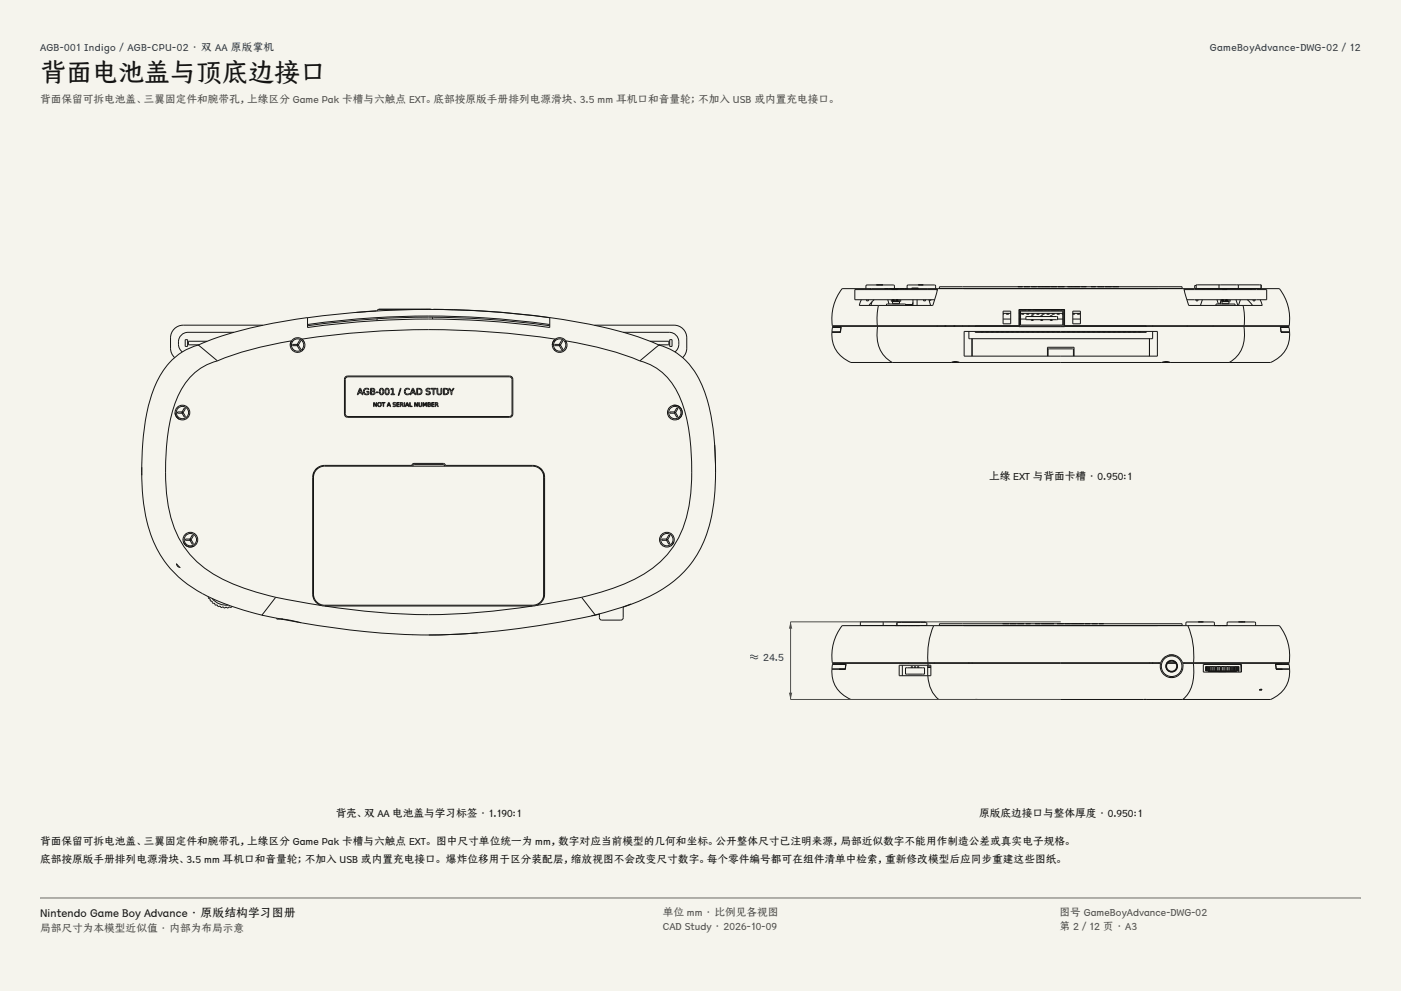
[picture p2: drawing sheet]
<svg xmlns="http://www.w3.org/2000/svg" width="420mm" height="297mm" viewBox="0 0 420 297" stroke-linecap="round" stroke-linejoin="round" font-family="sans-serif">
<g fill="#f5f4ed">
<path d="M0 0h420v297h-420z"/>
<path d="M12 12h396v275h-396z"/>
</g>
<g fill="none" stroke="#141413" stroke-width=".3">
<path d="M70.1 99.6h-13.7a3.3 3.3 0 0 0-2.9 2.4 3.3 3.3 0 0 0 1.2 3.5M78.8 97.5h-23.9a3.8 3.8 0 0 0-3.8 3.8l.1 3.6 .5 1.5 .7 .8M92.2 95.2a266.1 266.1 0 0 1 72.6 0M92.2 97.3a260 260 0 0 1 72.6 0M106.8 93.6h.1M109.7 93.4l-2.9 .2M109.7 93.4h.1M112.8 93.2l-3.1 .2M112.8 95.5l14.4-.4 12.6 .2a263.1 263.1 0 0 1 25 2.3M112.8 95.6l-10.3 .8-10.3 1.2M112.8 95.5v.1M113 95.5v.6"/>
<path d="M129.3 92.7h-15.7l-.6 .5M129.7 95.1v.5M129.9 92.7l8.8 .2 9.3 .5 16.8 1.8M129.9 92.7h.1M164.8 95.2v3a260.5 260.5 0 0 0-72.6 0v-3a124 124 0 0 0-32.7 8.2M164.8 95.2a125.2 125.2 0 0 1 32.7 8.2M178.2 97.5h23.9a3.8 3.8 0 0 1 3.8 3.8l-.1 3.6-.5 1.5-.7 .8M186.9 99.6h13.7a3.3 3.3 0 0 1 2.9 2.4 3.3 3.3 0 0 1-1.2 3.5M249.4 99.6h2.6M249.4 99.6a8.6 8.6 0 0 0 6 9h12.1M249.6 98h2.6M251.9 99.5h.1"/>
<path d="M252.1 98.1h-2.5l-.1 .4-.1 1h2.5M252.1 98.1l-.2 1.4M252.1 98.1h.1M252.2 98l-.2 1.6M258.2 89.8l-.6 1.7h5.7M259.6 86.5v-.9l.3-.2h7.9l.3 .2v.9M259.8 89.8v.4h.5v-.4M261.2 86.5h-8.7a14 14 0 0 0-2.9 11.1h13.4M261.2 86.5h19.9M261.2 86.5l-.4 .3M261.4 90.4l-.3 1.1M262 89.8l-1.5 1.7"/>
<path d="M262.7 85.4h2M262.7 85.4h.1M263 97.6h42.5v-4.8h2.2h11.4v4.8h53.9M263.1 97.8h109.8M263.1 97.8a9.8 9.8 0 0 0 4.4 10.8M263.1 97.8h-13.5v.2M263.3 91.5a19.1 19.1 0 0 0-.3 6.1M263.5 85.4h.1M263.9 85.4h.1M264.7 85.4h.1M265.2 86.5h.1M265.4 86.5h.5"/>
<path d="M265.4 86.5h.1M265.8 91.5v-.4h5.7v.4M266.1 89.8l.4 1.3M266.3 86.5h.1M266.6 86.5h.1M267.3 86.8h.1M267.5 89.9h.1M267.5 89.9l.1 .1M267.5 90h-.3v.3h2.8v-.3h-.9M267.6 86.5h.1M267.6 90h.1M267.6 90v.1"/>
<path d="M267.6 90.4h2.1v.6h-2.1zM267.6 90.1h.1M267.6 89.8l-.1 .1M267.6 90.1v.1M267.6 86.8h.8M267.6 86.8h.1M267.6 90.2h.1M267.7 90.2h.1M267.7 89.8v.1M267.7 89.9h.1M267.7 89.9v.1M267.7 89.9h-.2"/>
<path d="M267.7 89.9l.1 .1M267.7 90h.1M267.7 90h-.1M267.8 90h.1M267.8 90l-.2 .1M267.8 89.9v.1M267.8 90l.1 .1M267.8 90.2h.1M267.8 90v.1M267.8 89.9h.1M267.8 90.1l-.1 .1M267.8 90.1l-.2 .1"/>
<path d="M267.8 86.5h.1M267.8 89.8v.1M267.9 90.1l-.1 .1M267.9 90.1l-.2 .1M267.9 89.9h-.1M267.9 89.9h.1M267.9 90.2h-.1M267.9 89.9l.1 .1M267.9 90.1v.1M267.9 90.1h.1M267.9 89.8l.1 .1M267.9 90v.1"/>
<path d="M268 90h-.1M268 90h.7M268 89.9l-.1 .1M268 89.9v.1M268 89.9h.1M268 86.5h.1M268 89.8v.1M268.3 86.5h.1M268.6 86.5h.1M268.6 89.8l.1 .1M268.7 89.8h.1M268.7 89.9h.1"/>
<path d="M268.7 89.9v.1M268.7 90h.1M268.7 90v.1M268.7 90.1h.1M268.8 90.1v.1M268.8 90.2h.1M268.8 86.5h.1M268.8 89.8v.1M268.8 89.9h.1M268.8 89.9l.1 .1M268.8 89.9h-.1M268.9 90.2h.1"/>
<path d="M268.9 90h-.2M268.9 90h.1M268.9 90l-.1 .1M268.9 89.9v.1M268.9 90l.1 .1M268.9 89.9h.1M269 89.9h-.1M269 90.1l-.2 .1M269 89.8v.1M269 90h-.1M269 90.2h-.1M269 90l.1 .1"/>
<path d="M269 90.1l-.1 .1M269 89.9h.1M269 90.2h.1M269 89.9l.1 .1M269 90.1v.1M269 90.1h.1M269.1 90.1h-.1M269.1 89.8v.1M269.1 86.8h.1M269.1 90v.1M269.1 90h.1M269.1 89.9v.1"/>
<path d="M269.1 86.5h.1M269.1 89.9h.1M269.2 89.8l-.1 .1M269.4 86.5h.1M269.6 86.5h.1M269.8 86.5h1.3M269.8 86.5h.1M271.1 86.5h.1M271.3 86.5h.5M271.3 86.5h.1M271.5 91.4h2M271.5 91.3h2"/>
<path d="M271.9 86.5l.1-.9 .3-.2h7.9l.3 .2v.9M272.2 86.5h.1M273.3 86.3h2v.2h-2zM273.7 90.7l-.3 .8M273.7 89.8v1.7M274.9 89.8v1.7M275.3 85.4h.1M276.8 85.4h-1.5M276.8 85.4h.1M276.9 89.8v.4h.5v-.4M278.5 89.8l.5 1.7M279.2 89.8l-.6 .3"/>
<path d="M281 87.1v-.3h-24.7v3h23.9M281 97.6v.2M281.1 86.5h73.8M281.1 86.5l-1.5 5h-16.3M281.6 85.9h72.8v.6h-72.8zM283.3 97.6l-.1 .2M283.5 97.6l-.2 .2M283.7 97.6l-.2 .2M285.9 97.6l.1 .2M286.1 97.6l.1 .2M286.2 97.6l.1 .2M288.6 97.6v.2"/>
<path d="M288.9 86.5h.1M289 99.3h58v7.4h-58zM290.5 99.3v2.2h55v-2.2M290.5 97.6v.2M292.4 99.3v.3h51.2v-.3M294.1 99.3h.7M295.6 99.3h.7M297.2 99.3h.6M298.7 99.3h.6M300.2 99.3h.7M300.7 93.2h2.3v3.8h-2.3zM300.7 94h.2l-.2 .2"/>
<path d="M300.7 93.9h2.3M300.7 95.6h2.3M301.7 94l.7 .2zM301.7 99.3h.7M303.2 99.3h.7M304.8 99.3h.6M305.2 85.9h1.3M305.2 85.9h.1M305.5 93h.2M305.5 93.9h.2M305.5 95.6h.2M305.6 92.9h.1"/>
<path d="M305.6 92.8l.1 4.9M305.6 92.9h.3M305.7 93h13.2M305.7 97.7h13.2M305.7 97.7l-13.3 .1M305.9 92.9h.1M305.9 92.8v.1M305.9 92.8l1.4 .1M305.9 93.2h12.8v4.2h-12.8zM305.9 93.9h12.8M305.9 95.6h1.7M306.2 94l.8 .2z"/>
<path d="M306.3 99.3h.6M306.5 85.9h.1M307 85.9h1.7M307 85.9h.1M307.3 92.8v.1M307.6 94.9h9.5v.9h-9.5zM307.6 92.9h.1M307.6 92.8v.1M307.7 94l.8 .2zM307.8 99.3h.7M308.7 85.9h.1M308.9 92.8h.1"/>
<path d="M308.9 92.8l-.7 .1M308.9 92.9h.1M308.9 92.8v.1M309.1 95.9l.7 .1zM309.1 94.7l.7 .1zM309.2 85.9h1.6M309.2 85.9h.1M309.3 94l.7 .2zM309.3 99.3h.7M309.4 85.9h.1M310 92.8h.1M310 92.8l-.1 .1"/>
<path d="M310 92.9h.1M310 92.8v.1M310.3 92.8l.2 .1M310.3 92.8v.1M310.4 92.8h.1M310.4 85.9h.1M310.7 92.9h.1M310.7 92.8l-.1 .1M310.7 92.8h.1M310.7 92.8v.1M310.8 92.8l.1 .1M310.8 85.9h.1"/>
<path d="M310.8 94l.7 .2zM310.8 99.3h.7M310.9 92.9h.3M311.1 85.9h3.8M311.1 85.9h.1M311.2 92.8h.1M311.2 92.9h.1M311.2 92.8v.1M311.3 92.8h.1M311.3 92.9h.1M311.4 92.8v.1M311.4 92.9h.2"/>
<path d="M311.6 92.8h.1M311.6 92.9h.1M311.6 92.8v.1M311.6 92.8h.2M311.7 86.5h1.5M311.7 86.5h.1M311.8 92.8h.1M311.8 92.9h.1M311.8 92.9h.2M311.8 92.8v.1M311.9 85.9h.1M312 95.9l.6 .1z"/>
<path d="M312 94.7l.6 .1zM312.1 92.8v.1M312.1 92.8h.1M312.2 92.8h.1M312.2 92.9h.1M312.2 92.8v.1M312.2 85.9h.1M312.3 94l.8 .2zM312.3 92.8v.1M312.3 99.3h.7M312.5 92.9h.1M312.9 92.8h.1"/>
<path d="M312.9 92.9h.1M312.9 92.8v.1M312.9 85.9h.1M312.9 92.8l.2 .1M313.2 86.5h.1M313.2 85.9h.1M313.3 92.8h.1M313.3 92.9h.1M313.3 92.8v.1M313.4 92.8h.1M313.5 92.8h.1M313.5 92.9h.1"/>
<path d="M313.5 92.8v.1M313.7 86.5h.1M313.8 92.8h.1M313.8 92.9h.1M313.8 92.8v.1M313.8 94l.8 .2zM313.9 99.3h.6M313.9 85.9h.1M313.9 86.5h1.2M313.9 86.5h.1M313.9 92.8h.1M313.9 92.9h.1"/>
<path d="M314 92.8v.1M314.4 92.8h.1M314.4 92.8l-.2 .1M314.4 92.9h.1M314.4 92.8v.1M314.6 85.9h.1M314.7 92.9h.1M314.8 95.9l.7 .1zM314.8 94.7l.7 .1zM314.9 85.9h.1M315 85.9h.1M315.1 92.8h.1"/>
<path d="M315.1 92.9h.1M315.1 92.8v.1M315.1 92.8l.1 .1M315.1 86.5h.1M315.3 94l.8 .2zM315.4 92.9h.1M315.4 99.3h.7M315.4 92.8v.1M315.4 92.8l.1 .1M315.5 92.9h.1M315.5 92.8h.1M315.5 92.8v.1"/>
<path d="M315.5 92.8h.2M315.6 86.5h1.1M315.6 86.5h.1M315.7 92.8h.1M315.7 92.9h.1M315.7 92.8v.1M315.7 92.9h.2M315.9 92.8h.1M315.9 92.9h.1M315.9 92.8v.1M316 92.8h.1M316.1 92.8h.1"/>
<path d="M316.1 92.9h.1M316.1 92.8v.1M316.1 92.9h.3M316.5 92.8h.1M316.5 92.8l-.1 .1M316.5 92.9h.1M316.6 92.9h.2M316.6 92.8v.1M316.7 86.5h.1M316.8 92.9h.2M316.8 92.9h.1M316.8 85.9h-1.8"/>
<path d="M316.8 85.9h.1M316.9 94l.7 .2zM316.9 99.3h.7M317 86.5h.1M317.1 95.6h1.6M317.1 92.9h.1M317.1 92.8v.1M317.1 85.9h2M317.1 85.9h.1M317.3 92.8h.1M317.3 92.9h.1M317.3 92.8v.1"/>
<path d="M317.3 92.8l.1 .1M317.4 86.5h1.6M317.4 86.5h.1M317.7 92.8h.1M317.7 92.9h.1M317.7 92.8v.1M317.8 92.8h.1M317.8 92.9h.1M317.9 92.8v.1M317.9 85.9h.1M318.1 92.8h.1M318.1 92.9h.1"/>
<path d="M318.1 92.8v.1M318.3 85.9h.1M318.3 92.8h.1M318.3 92.9h.1M318.3 92.8v.1M318.4 99.3h.7M318.6 92.8l.1 .1M318.7 94h-.3l.3 .2M318.7 92.8h.1M318.7 92.9h.1M318.7 92.8v.1M318.9 93.9h.2"/>
<path d="M318.9 94h.2M318.9 94.2h.2M318.9 97.7l24.7 .1M318.9 95.6h.2M319 86.5h.1M319 92.9l.1 .1zM319 92.8l-.1 4.9M319.1 85.9h.1M319.2 86.5h.1M319.8 86.5h.1M319.9 99.3h.7M320 85.9h1.9"/>
<path d="M320 85.9h.1M320.1 86.5h.1M320.3 86.5h.1M320.4 85.9h.1M320.6 86.5h1.1M320.6 86.5h.1M320.9 85.9h.1M321.5 99.3h.6M321.5 85.9h.1M321.6 93.2h2.3v3.8h-2.3zM321.6 94h.6l-.6 .2M321.6 93.9h2.3"/>
<path d="M321.6 95.6h2.3M321.7 86.5h.1M321.9 85.9h.1M321.9 85.9h1.9M322 86.5h.1M322.6 86.5h.1M322.8 86.5h.1M322.9 94l.8 .2zM323 99.3h.7M323.4 86.5h.1M323.7 86.5h.1M323.8 85.9h.1"/>
<path d="M324.2 85.9h.1M324.5 99.3h.7M324.7 86.5h.1M325.1 86.5h.1M325.7 85.9h-1.5M325.7 85.9h.1M326 99.3h.7M327.1 85.9h1.4M327.1 85.9h.1M327.5 99.3h.7M328.5 85.9h.1M329 85.9h2"/>
<path d="M329 85.9h.1M329.1 99.3h.6M329.5 85.9h.1M330 85.9h.1M330.6 85.9h.1M330.6 99.3h.6M331 85.9h.1M331.3 85.9h2M331.3 85.9h.1M332.1 99.3h.7M332.1 85.9h.1M332.5 85.9h.1"/>
<path d="M333.3 85.9h.1M333.5 85.9h.1M333.6 85.9h1.8M333.6 85.9h.1M333.6 99.3h.7M335.1 99.3h.7M335.4 85.9h.1M336.7 99.3h.6M338.2 99.3h.6M339.7 99.3h.7M341.2 99.3h.7M345.5 97.6v.2"/>
<path d="M347 86.5h.1M347.1 86.5h.1M354.9 86.5l1.5 5h16.3M355 87.1v-.3h24.7v3h-23.9M355.9 97.6v.2M358.6 89.8v.4h.5v-.4M358.6 86.5h.5M358.6 85.6h-.4v.9h.4M360.3 86.5h.1M360.4 89.8l-.5 1.7M361.5 86.5h.1M361.6 86.5h.1"/>
<path d="M362.8 86.5h.1M362.9 86.5h.5M362.9 86.5h.1M363.7 97.6v.2M363.9 86.5h.1M364.1 86.5h.1M364.5 91.5v-.4h5.7v.4M364.6 86.5h.1M364.8 86.5h.1M364.8 89.8l.5 1.3M365.2 86.5h.1M365.4 85.4h5.8"/>
<path d="M365.4 85.4h-6.8v1.1M365.4 85.4v1.1h.5M366 90.3l-.3 .8M366.1 89.8v.2M366.3 89.9h.1M366.3 89.9v.1M366.3 90h-.3v.3M366.3 90h.1M366.3 90l.1 .1M366.3 90.4h2.1v.6h-2.1zM366.4 90.1h.1M366.4 89.8l-.1 .1"/>
<path d="M366.4 90.1v.1M366.4 90.2h.1M366.4 86.5h.1M366.5 86.8h.1M366.5 90.2h.1M366.5 89.8v.1M366.5 89.9h.1M366.5 89.9v.1M366.5 89.9h-.2M366.5 90h.1M366.5 90h-.2M366.5 86.5h.1"/>
<path d="M366.6 90h-.1M366.6 90l-.2 .1M366.6 89.9l-.1 .1M366.6 89.9v.1M366.6 90h.1M366.6 90v.1M366.6 90.2h-.1M366.6 90l.1 .1M366.6 89.9h.1M366.6 90.1l-.1 .1M366.6 90.1l-.2 .1M366.6 89.8v.1"/>
<path d="M366.6 90.2h.1M366.6 86.5h.9M366.6 86.5h.1M366.6 90.1v.1M366.6 89.9l.1 .1M366.7 90.1l-.1 .1M366.7 90.1h.1M366.7 89.8l.1 .1M366.7 90v.1M366.7 90h.1M366.8 89.9l.7 .1M366.8 89.9l-.1 .1"/>
<path d="M366.8 89.9h.1M366.8 89.8v.1M367.4 89.8v.1M367.4 89.8h.1M367.4 89.9h.1M367.4 89.9l.1 .1M367.5 90h.1M367.5 90v.1M367.5 90.1h.1M367.5 89.8h.1M367.5 90.1l.1 .1M367.5 86.5h.1"/>
<path d="M367.5 86.8h.1M367.6 90.2h.1M367.6 89.8v.1M367.6 89.9h.1M367.6 89.9l.1 .1M367.6 89.9h-.2M367.7 90h-.2M367.7 90h.1M367.7 90l-.2 .1M367.7 89.9v.1M367.7 90l.1 .1M367.7 90.2h.1"/>
<path d="M367.7 90v.1M367.7 89.9h.1M367.7 90.1l-.1 .1M367.7 89.8v.1M367.8 89.8l-.1 .1M367.8 90.1l-.1 .1M367.8 90.1l-.2 .1M367.8 89.9h-.1M367.8 89.9h.1M367.8 90.2h-.1M367.8 89.9l.1 .1M367.8 90.1v.1"/>
<path d="M367.8 90.1h.1M367.8 89.8l.1 .1M367.8 86.8h.1M367.9 90l-.1 .1M367.9 90h.1M367.9 90h.9v.3h-2.8M367.9 89.9v.1M367.9 89.9h.1M367.9 89.8v.1M370.5 89.8l.6 1.7M371.2 85.4h6.9v1.1h-23.2M371.2 85.4v1.1h-.4"/>
<path d="M371.8 89.8l-.5 1.7M372.7 91.5a19.1 19.1 0 0 1 .3 6.1M372.9 97.8a9.8 9.8 0 0 1-4.4 10.8M372.9 97.8h13.5v.2M374 89.8l1.5 1.7M375.2 86.8l-.4-.3h8.7a14 14 0 0 1 2.9 11.1h-13.4M375.7 89.8v.4h.5v-.4M377.8 89.8l.6 1.7h-5.7M383.8 98l.2 1.6M383.8 98h2.6M383.9 98.1h.1M383.9 98.1h2.5l.1 .4 .1 1h-2.5"/>
<path d="M383.9 98.1l.2 1.4M384 99.5h.1M384 99.6h2.6M386.6 99.6a8.6 8.6 0 0 1-6 9h-12.1M55.5 101.8h.7v2h-.7zM59.5 103.4a19.9 19.9 0 0 0-13.5 13.4 71.4 71.4 0 0 0-3.5 24.7M59.5 103.4l5.7 4.8M59.5 103.4h.1M62.1 102.3h-5.6v1h3.1M65.2 108.2a18 18 0 0 0-12.3 11.6 66.1 66.1 0 0 0-2.7 30 28.9 28.9 0 0 0 18.1 24.5l6.7 2.6 7.7 2.1M87 103.4v.1M87.4 102.1l-6.7 1.4-6.3 1.5-5.6 1.7-3.6 1.5"/>
<path d="M87.4 102.1l-.4 1.3M87.7 102.3a.81 .81 0 0 0-.7 1M87.7 103.2h1.6v.4h-1.6zM89 103.4l.4-.1 .7 1.3-.3 .2zM89.8 102l.3 .2-.7 1.4-.4-.2zM90.5 101.6a2.2 2.2 0 0 0-3.1 .5M90.5 101.6a254.5 254.5 0 0 1 76 0M90.5 101.6a2.2 2.2 0 0 1-.3 3.8 2.2 2.2 0 0 1-3.2-2M90.6 104.6v.5M90.8 101.8l-.5 .1M91.1 102.2l-.4 .1M103.5 113l.7-.3h48.6a.95 .95 0 0 1 .9 .9v10.5a.95 .95 0 0 1-.9 1h-48.6a.95 .95 0 0 1-.9-1v-10.5z"/>
<path d="M103.7 113.2l.6-.3h48.4a.83 .83 0 0 1 .8 .9v10.2a.83 .83 0 0 1-.8 .8h-48.4a.83 .83 0 0 1-.8-.8v-10.2zM107.8 116.4h.3l.7 1.9h-.2l-.2-.5h-.9l-.1 .5h-.3zM108 116.6l.3 1h-.7zM109.2 116.6a.81 .81 0 0 1 1.4 .2 .77 .77 0 0 0-1.1-.1 .77 .77 0 0 0-.1 1.1 .77 .77 0 0 0 1 .2v-.5h-.5v-.2h.7v.8a1.03 1.03 0 0 1-1.4-.1 1.03 1.03 0 0 1 0-1.4zM111.1 116.4h.6a.46 .46 0 0 1 .6 .3 .46 .46 0 0 1-.3 .6 .53 .53 0 0 1 .4 .6 .53 .53 0 0 1-.6 .4h-.7zM111.3 117.4h.5a.35 .35 0 0 1 .4 .3 .35 .35 0 0 1-.4 .4h-.5zM111.3 116.6h.4a.3 .3 0 0 1 .4 .3 .3 .3 0 0 1-.4 .3h-.4zM112.7 117.5h.7v.2h-.7zM114 116.5a.79 .79 0 0 1 1 .2 .79 .79 0 0 1 0 .9 .68 .68 0 0 1-.8 .7 .68 .68 0 0 1-.5-1zM114.2 116.6a.78 .78 0 0 1 .7 .5 .78 .78 0 0 1-.2 .8 .54 .54 0 0 1-.7-.1 .54 .54 0 0 1 0-.7zM115.7 116.5a.79 .79 0 0 1 .9 .2 .79 .79 0 0 1 .1 .9 .68 .68 0 0 1-.9 .7 .68 .68 0 0 1-.4-1zM115.9 116.6a.78 .78 0 0 1 .6 .5 .78 .78 0 0 1-.2 .8 .54 .54 0 0 1-.7-.1 .54 .54 0 0 1 .1-.7z"/>
<path d="M117.2 116.5l.7-.1v1.7h.4v.2h-1.1v-.2h.4v-1.5l-.4 .1zM120 116.4h.2l-.6 2.1h-.2zM121.5 116.6a.74 .74 0 0 1 1.3 .2 .74 .74 0 0 0-1.1 0 .74 .74 0 0 0 0 1.1 .74 .74 0 0 0 1.1 0 .82 .82 0 0 1-1.1 .4 .82 .82 0 0 1-.5-1zM123.6 116.4h.3l.8 1.9h-.3l-.2-.5h-.8l-.2 .5h-.3zM123.8 116.6l.3 1h-.7zM124.9 116.4a1.08 1.08 0 0 1 1.4 .2 1.08 1.08 0 0 1 0 1.5l-1.4 .2zM125.2 116.6a.79 .79 0 0 1 1.1 .7 .79 .79 0 0 1-1.1 .8zM127.9 116.5a.68 .68 0 0 1 1 .2 .44 .44 0 0 0-.6-.2 .44 .44 0 0 0-.2 .6 .68 .68 0 0 1 .9 .8 .68 .68 0 0 1-1.1 .4l-.2-.4a.49 .49 0 0 0 .7 .3 .49 .49 0 0 0 .2-.7 .63 .63 0 0 1-.8-.2 .63 .63 0 0 1 .1-.8zM129.2 116.4h1.6v.2h-.7v1.7h-.3v-1.7h-.6zM131 116.4h.3v1.1a.48 .48 0 0 0 .4 .6 .48 .48 0 0 0 .5-.6v-1.1h.2v1.2a.73 .73 0 0 1-.7 .7 .73 .73 0 0 1-.7-.7zM132.9 116.4a1.08 1.08 0 0 1 1.4 .2 1.08 1.08 0 0 1 0 1.5l-1.4 .2zM133.2 116.6a.79 .79 0 0 1 1.1 .7 .79 .79 0 0 1-1.1 .8z"/>
<path d="M134.5 116.4h.3l.5 .8 .6-.8h.2l-.6 1v.9h-.3v-.9zM165.9 102.2l.4 .1M166.3 103.2h1.5v.4h-1.5zM166.4 104.6v.5M166.5 101.6a2.2 2.2 0 0 1 3.1 .5M166.5 101.6l-.8 1-.1 .8M166.7 101.9l-.5-.1-.1 .2-.5 1.4M167.6 103.4l.3-.1 .8 1.3-.3 .2zM168.4 102l.3 .2-.8 1.4-.3-.2zM169.3 102.3l.5 .1M169.6 102.1l6.7 1.4 6.3 1.5 5.6 1.7 3.6 1.5M169.6 102.1a2.2 2.2 0 0 1-1.2 3.4 2.2 2.2 0 0 1-2.8-2.1"/>
<path d="M191.8 108.2a18 18 0 0 1 12.3 11.6 66.1 66.1 0 0 1 2.7 30 28.9 28.9 0 0 1-18.1 24.5l-6.7 2.6-7.7 2.1M194.9 102.3h5.6v1h-3.1M197.5 103.4a19.8 19.8 0 0 1 13.4 13.1 70.3 70.3 0 0 1 3.6 25M197.5 103.4l-5.7 4.8M197.5 103.4h.1M200.8 101.8h.7v2h-.7zM267.5 108.6h17.7M285.2 108.6a2.77 2.77 0 0 1 2.5 0M285.2 108.6h2.5M287.7 108.6h60.6M291.4 101.5v5.2M314 106.7v-2.6h8v2.6"/>
<path d="M314.2 106.7v-2.1h7.6v2.1M344.6 101.5v5.2M348.3 108.6l1.2-.3 1.3 .3M348.3 108.6h2.5M350.8 108.6h17.7M52.5 123.6a2.2 2.2 0 0 0 1.3 2.1M53.2 123.5h1.6v.3h-1.6zM54.5 123.7l.3-.2 .8 1.3-.3 .2zM55.3 122.3l.3 .1-.8 1.4-.3-.2zM112 120.6h.2l.6 1.1v-1.1h.1v1.3h-.2l-.5-1.1v1.1h-.2zM114.4 120.6h1.1l-.5 .2v1.1h-.1v-1.1zM116.5 120.6h.2l.4 1.3-.3-.4h-.5l-.3 .4z"/>
<path d="M116.6 120.8l.2 .6h-.5zM117.9 120.7h.7v.1h-.6a.3 .3 0 0 0 .1 .4 .3 .3 0 0 0 .4 0 .41 .41 0 0 1-.1 .6 .41 .41 0 0 1-.6-.2l.2 .1a.26 .26 0 0 0 .4 0 .26 .26 0 0 0 0-.4 .41 .41 0 0 1-.5-.1 .41 .41 0 0 1 0-.5zM118.9 120.6h.8l-.6 .2v.3h.6l-.6 .2v.4l.6 .2h-.8zM120 120.6h.4a.34 .34 0 0 1 .4 .3 .34 .34 0 0 1-.2 .4l.3 .6-.6-.6h-.1v.6h-.2zM120.2 120.8h.3v.3l-.3 .1zM121.2 120.6h.1v1.3h-.1zM122 120.6h.2l.4 1.3-.3-.4h-.5l-.3 .4zM122.1 120.8l.2 .6h-.5zM122.8 120.6h.2v1.1l.6 .2h-.8zM123.7 139.7l.5-.5h8.6l.5 .5M124.3 120.6h.2l.6 1.1v-1.1h.1v1.3h-.2l-.5-1.1v1.1h-.2zM125.5 120.6h.2v.8a.31 .31 0 0 0 .3 .3 .31 .31 0 0 0 .3-.3v-.8h.2v.8a.47 .47 0 0 1-.5 .5 .47 .47 0 0 1-.5-.5z"/>
<path d="M126.8 120.6h.2l.3 .9 .4-.9h.2v1.3h-.2v-1.1l-.3 .8-.5-.8v1.1h-.1zM128.2 120.6h.5a.3 .3 0 0 1 .3 .2 .3 .3 0 0 1-.1 .4 .34 .34 0 0 1 .2 .4 .34 .34 0 0 1-.4 .3h-.5zM128.4 121.3h.3a.23 .23 0 0 1 .2 .2 .23 .23 0 0 1-.2 .2h-.3zM128.4 120.8h.4l.1 .2-.5 .1zM129.4 120.6h.8l-.6 .2v.3h.5l-.5 .2v.4l.6 .2h-.8zM130.5 120.6h.3a.34 .34 0 0 1 .4 .3 .34 .34 0 0 1-.2 .4l.4 .6-.6-.6h-.2v.6h-.1zM130.6 120.8h.4v.3l-.4 .1zM200.8 123.5h1.6v.3h-1.6zM201.9 121.5a2.2 2.2 0 0 1 2.5 1.5 2.2 2.2 0 0 1-1.2 2.7M202.1 123.7l.3-.2 .8 1.3-.3 .2zM202.9 122.3l.3 .1-.8 1.4-.3-.2zM214.2 132.9v.1"/>
<path d="M214.2 133.1h.1M214.2 133.2v.1M214.2 133.4l.3 8.1M42.5 141.5a48.6 48.6 0 0 0 5.3 24.3 32 32 0 0 0 12.8 12.1M42.5 141.5v.9M42.5 140v1.5M94 143a3.3 3.3 0 0 1 3.3-3.3h62.4a3.3 3.3 0 0 1 3.3 3.3M94.1 141.6l-.1 37.7M95.3 140.4l-.8 .4M161.7 140.4l.8 .4M162.9 141.6l.1 37.7M214.5 141.5a48.7 48.7 0 0 1-5.2 24.2 36.5 36.5 0 0 1-20.1 15.4"/>
<path d="M214.5 141.5v.1M52.9 168.9v.1M52.9 169l.3 .7 .7 .4M52.9 169l1 1.1M53.9 170.1h.2M54.9 161.6v.1M55 162.4a2.2 2.2 0 0 0 3.2 1.2M55.6 161.5h1.5v.4h-1.5zM56.9 161.8l.3-.2 .8 1.3-.3 .2zM57.7 160.4l.3 .1-.8 1.4-.3-.2zM60.6 177.9a66.8 66.8 0 0 0 14.3 5.5M60.6 177.9h.1"/>
<path d="M62.5 178.8l-.1 .3 .6 .4 .2 .7h.4v.4l.7 .2 .3 .5h.5l.1 .4h.7l.6 .4 .4-.2 .4 .3 .5-.2 .3 .2 .6-.3 .7 .1M63.6 179.4a5.4 5.4 0 0 0 4.8 1.9M82.7 179l13.5 2.4M82.7 179l-4.2 5.4M94 178a3.3 3.3 0 0 0 3.3 3.4h62.4a3.3 3.3 0 0 0 3.3-3.4M174.3 179l-13.5 2.4M174.3 179l4.1 5.3M198.4 161.5h1.6v.4h-1.6zM199.7 161.8l.4-.2 .7 1.3-.3 .2zM200.5 160.4l.3 .1-.7 1.4-.4-.2zM201.4 163.4l-.2 .2M202 162.4l-.5 .9"/>
<path d="M69.4 182h.1M69.6 181.7l-.2 .3M74.9 183.4l3.6 1M74.9 183.4h.1M78.5 184.4l9.1 1.6a217 217 0 0 0 40.9 4.3M78.5 184.4h.1M83 185.3v.2h1.8M84.3 185.5l5.9 1.1M96.2 181.4a3.6 3.6 0 0 1-2.5-3.4v-35a3.6 3.6 0 0 1 3.6-3.5h26.2l.2-.4 .4-.2h8.8l.4 .2 .2 .4h26.2a3.6 3.6 0 0 1 3.6 3.5v35a3.6 3.6 0 0 1-2.5 3.4M96.2 181.4l1.1 .2h62.4M96.6 181.6h.1M96.8 181.6h.1"/>
<path d="M97.3 181.6a188.4 188.4 0 0 0 62.4 0M123.7 190.2h.1M123.8 190.2h.1M143.2 189.7l-14.7 .6M160.8 181.4l-1.1 .2M177.3 184.6a248.5 248.5 0 0 1-48.8 5.7M178.4 184.3l.1 .1M178.4 184.3l-1.1 .3M178.5 184.4l-1.2 .2M178.5 184.4h.1M179.7 184.1l-1.2 .3M186.8 181.9v3.2l-.4 .7h-6.3l-.4-.4v-1.4"/>
<path d="M189.2 181.1l-2.4 .8M189.2 181.1l-10.8 3.2M251.7 199h1.9zM252.2 199l-.1 .1M253.6 199.1h-4l-.2 1.4h4M253.6 199.1l-.2 1.4M253.6 199.1h.1M253.6 199l-.2 1.6M264.8 186.4h5.8M264.8 186.4h-6.9v1.1h6.9M264.8 187.5h4.1M264.8 186.4v1.1"/>
<path d="M268.5 187.5h.1M268.5 187.5h.4M268.9 187.5h1.3M268.9 187.5h.6h-1M269.8 187.5h.1M270.5 199.4v3.1M270.6 186.4h6.8v.2M270.6 186.4v.2M270.7 187.5h.1M270.8 187.5h.1M271 187.5h.1M272.1 187.5h1.1"/>
<path d="M272.3 198.6v.2M273 187.5h.1M273.2 199.8h.4v.3h-.4zM273.2 187.5h1.2zM274.1 199.8h.1M274.1 199.8v.3M274.2 199.8h.3v.3h-.3M274.5 187.5h1.2M275 187.5h.1M275.1 199.8h.4v.3h-.4zM275.2 187.5h.1M277.8 186.6h-8.9v.9"/>
<path d="M277.8 186.6h.1M277.8 187.5h-8.2h2.3M277.8 187.5h.1M277.8 186.6v.9M278.1 199.9h1M278.1 199.4v3.1M278.2 198.6h69.8a3.4 3.4 0 0 1 3.2-2.4 3.4 3.4 0 0 1 3.3 2.4h3.3M278.2 199.4h.9v3.1h-.9M278.2 199.4h-8.6v3.1h8.6M278.2 198.8h69.7a3.4 3.4 0 0 0 3.3 4.3 3.4 3.4 0 0 0 3.4-4.3h3.2M278.2 198.8h-28.6v.2h4M278.2 198.8v.6"/>
<path d="M279.9 187.5h-27.3a13.7 13.7 0 0 0-3 11.1h28.6M279.9 187.5h76.2M279.9 187.5a23.1 23.1 0 0 0-1.7 11.1M280.1 198.6v.2M281.6 186.9h72.8v.6h-72.8zM288.9 187.5h58.2M290.5 198.6v.2M291.4 198.6v.2M300.6 186.9h1.9M300.6 186.9h.1M302.5 186.9h.1M302.7 186.9h.1"/>
<path d="M303 186.9h.1M303.2 186.9h.1M304.2 186.9h.1M304.4 186.9h.1M304.7 186.9h.1M305 186.9h.1M305.3 186.9h.1M305.8 186.9h.1M306.1 186.9h.1M306.7 186.9h.1M307 186.9h.1M307.5 186.9h.1"/>
<path d="M308.9 186.9h.1M310.3 186.9h.1M311.1 186.9h.7M311.8 186.9h.1M312.2 186.9h1.9M312.2 186.9h.1M314.1 186.9h.1M314.9 186.9h.1M315.2 186.9h.1M316 186.9h.1M316.9 186.9h.1M317.2 186.9h.1"/>
<path d="M317.4 186.9h.1M318.4 186.9h.1M318.6 186.9h.1M318.9 186.9h.1M319.2 186.9h.1M319.8 186.9h1.2M321 186.9h.1M321.1 186.9h.1M321.9 186.9h.1M322.3 186.9h.1M322.9 186.9h.1M323.3 186.9h.1"/>
<path d="M323.4 186.9h.1M324.4 186.9h.1M324.6 186.9h.1M324.9 186.9h.1M325.2 186.9h.1M325.5 186.9h.1M326.4 186.9h.1M326.8 186.9h.1M327.3 186.9h1.7M327.3 186.9h.1M329 186.9h.1M329.5 186.9h.1"/>
<path d="M330.8 186.9h.1M344.6 198.6v.2M345.5 198.6v.2M347.4 198.6v.2M349.7 198.8h.1M349.8 198.6h.1M350 198.8h2.5M350.1 198.6h2.2M350.4 196.3h1.6M352.5 198.6h.2M352.7 198.8h.1M355 198.6v.2"/>
<path d="M356.1 187.5h27.3a13.7 13.7 0 0 1 3 11.1h-28.6M356.1 187.5a23.1 23.1 0 0 1 1.7 11.1M357.8 198.8h28.6v.2h-4M357.8 198.8a11.7 11.7 0 0 1-3.2 10.8M359.2 186.4h1.5M359.2 186.4h.1M360.7 186.4h.1M361.5 199.8v1.3M361.5 199.8h.1M361.6 199.8h.1M361.6 199.8v1.3M361.7 199.8h.1"/>
<path d="M361.7 199.8v1.3M361.8 199.8h.1M361.8 199.8v1.3M361.9 199.8h.2M361.9 199.8v1.3M362.1 199.8h.2M362.1 199.8v1.3M362.3 199.8h.3M362.3 199.8v1.3M362.6 199.8h.2M362.6 199.8v1.3M362.8 199.8h.3"/>
<path d="M362.8 199.8v1.3M363.1 199.8h.3M363.1 199.8v1.3M363.4 199.8h.3M363.4 199.8v1.3M363.7 199.8h.3M363.7 199.8v1.3M364 199.8h.4M364 199.8v1.3M364.1 187.5h.6h-.6l-.1-.9-.3-.2h-7.9l-.3 .2v.9M364.4 199.8h.3M364.4 199.8v1.3"/>
<path d="M364.7 199.8h.4M364.7 199.8v1.3M364.9 187.5h1.3zM365.1 199.8h.3M365.1 199.8v1.3M365.4 199.8h.5M365.4 199.8v1.3M365.9 199.8h.3M365.9 199.8v1.3M366.2 199.8h.5M366.2 199.8v1.3M366.7 199.8v1.3"/>
<path d="M366.7 199.8h.3M366.7 187.5h.1M367 187.5h.1M367 199.8h.4M367 199.8v1.3M367.3 187.5h.1M367.4 199.8h.4M367.4 199.8v1.3M367.6 187.5h.1M367.8 199.8h.4M367.8 199.8v1.3M367.9 187.5h-1.5h1.5v-.9l.3-.2h7.9l.3 .2v.9"/>
<path d="M368.2 199.8h.3M368.2 199.8v1.3M368.5 199.8h.4M368.5 199.8h.1M368.5 199.8v1.3M368.9 199.8h.3M368.9 199.8v1.3M369.2 199.8h.3M369.2 199.8v1.3M369.5 199.8h.3M369.5 199.8v1.3M369.8 199.8h.3"/>
<path d="M369.8 199.8v1.3M370.1 199.8h.2M370.1 199.8v1.3M370.3 199.8h.3M370.3 199.8v1.3M370.6 199.8h.1M370.6 199.8v1.3M370.7 199.8h.2M370.7 199.8v1.3M370.9 199.8h.2M370.9 199.8v1.3M371.1 199.8h.1"/>
<path d="M371.1 199.8v1.3M371.2 199.8h.1M371.2 199.8v1.3M371.3 199.8v1.3M371.3 199.8h.1M371.3 186.4h2M371.3 186.4h.1M371.6 186.4h.1M371.8 186.4h.1M372 199.1l.1 2.3M372.1 199.1h-11.4v2.3h11.4M372.1 199.1v2.3"/>
<path d="M372.8 186.4h.1M373 186.4h.1M373.3 186.4h.1M382.4 199h1.9zM382.4 199l.2 1.6M382.4 199.1h.1M382.4 199.1h4l.2 1.4h-4M382.4 199.1l.2 1.4M383.8 199l.1 .1M251.5 200.6h1.9zM252 200.5v.1M253.4 200.5h.1"/>
<path d="M253.4 200.6h-3.9a8.4 8.4 0 0 0 6 9h25.9M271.5 200.1h5.7v1.9h-5.7zM274.1 200.1h.1M278.1 200h1M278.2 202.5a9.6 9.6 0 0 0 3.2 7.1M293.1 209.6h-11.7M293.1 209.6h.1M293.1 209.6h49.8M342.9 209.6h11.7M342.9 209.6h.1M350.4 203h1.6M361.5 201.1h.1"/>
<path d="M361.6 201.1h.1M361.7 201.1h.1M361.8 201.1h.1M361.9 201.1h.2M362.1 201.1h.2M362.2 201.2l8.5 .1zM362.3 201.1h.3M362.6 201.1h.2M362.8 201.1h.3M363.1 201.1h.3M363.4 201.1h.3M363.7 201.1h.3"/>
<path d="M364 201.1h.4M364.4 201.1h.3M364.7 201.1h.4M365.1 201.1h.3M365.4 201.1h.5M365.5 201.4h1.9M365.9 201.1h.3M366.2 201.1h.5M366.7 201.1h.3M367 201.1h.4M367.4 201.1h.4M367.8 201.1h.4"/>
<path d="M368.2 201.1h.3M368.5 201.1h.4M368.5 201.1h.1M368.9 201.1h.3M369.2 201.1h.3M369.5 201.1h.3M369.8 201.1h.3M370.1 201.1h.2M370.3 201.1h.3M370.6 201.1h.1M370.7 201.1h.2M370.9 201.1h.2"/>
<path d="M371.1 201.1h.1M371.2 201.1h.1M371.3 201.1h.1M371.4 201v.4M377.5 206.8h.7M377.5 206.8l.6-.3 .2 .3M377.5 206.8h.8M377.6 206.8h.1M378.2 206.8h.1M378.3 206.7l-.1 .1M382.6 200.5h.1M382.6 200.6h3.9a8.3 8.3 0 0 1-6 9h-25.9"/>
<path d="M382.6 200.6h1.9zM384 200.5v.1"/>
<circle cx="89.2" cy="103.4" r="1.85"/>
<circle cx="167.8" cy="103.4" r="1.85"/>
<circle cx="54.7" cy="123.6" r="2.21"/>
<circle cx="54.7" cy="123.6" r="1.85"/>
<circle cx="113.8" cy="121.2" r=".62"/>
<circle cx="113.8" cy="121.2" r=".47"/>
<circle cx="202.3" cy="123.6" r="2.21"/>
<circle cx="202.3" cy="123.6" r="1.85"/>
<circle cx="57.1" cy="161.7" r="2.21"/>
<circle cx="57.1" cy="161.7" r="1.85"/>
<circle cx="199.9" cy="161.7" r="2.21"/>
<circle cx="199.9" cy="161.7" r="1.85"/>
<circle cx="351.2" cy="199.7" r="3.1"/>
<circle cx="351.2" cy="199.7" r="1.76"/>
<circle cx="351.2" cy="199.7" r="1.67"/>
<circle cx="351.2" cy="199.7" r="1.52"/>
</g>
<path d="M318 186.4h-81v23.2h81" fill="none" stroke="#504e49" stroke-width=".3"/>
<g fill="#504e49">
<path d="M237 186.4l.5 2h-1z"/>
<path d="M236.5 207.6h1l-.5 2z"/>
</g>
<path d="M12 269.3h396zM12 269h396v.3h-396z" fill-rule="evenodd" fill="#504e49"/>
<text font-size="7.8" fill="#141413" x="12" y="24.7">背面电池盖与顶底边接口</text>
<text font-size="3.5" fill="#141413" x="12" y="274.9">Nintendo Game Boy Advance · 原版结构学习图册</text>
<g font-size="3.2" fill="#1b365d">
<text x="12" y="15.3">AGB-001 Indigo / AGB-CPU-02 · 双 AA 原版掌机</text>
<text x="362.7" y="15.3">GameBoyAdvance-DWG-02 / 12</text>
<text x="224.8" y="198">≈ 24.5</text>
</g>
<g font-size="3.2" fill="#504e49">
<text x="12" y="30.9">背面保留可拆电池盖、三翼固定件和腕带孔，上缘区分 Game Pak 卡槽与六触点 EXT。底部按原版手册排列电源滑块、3.5 mm 耳机口和音量轮；不加入 USB 或内置充电接口。</text>
<text x="198.7" y="274.5">单位 mm · 比例见各视图</text>
<text x="317.6" y="274.5">图号 GameBoyAdvance-DWG-02</text>
<text x="12" y="279.3">局部尺寸为本模型近似值 · 内部为布局示意</text>
<text x="198.7" y="278.8">CAD Study · 2026-10-09</text>
<text x="317.6" y="278.8">第 2 / 12 页 · A3</text>
</g>
<g font-size="3.2" fill="#141413">
<text x="296.6" y="144">上缘 EXT 与背面卡槽 · 0.950:1</text>
<text x="100.6" y="245">背壳、双 AA 电池盖与学习标签 · 1.190:1</text>
<text x="293.5" y="245">原版底边接口与整体厚度 · 0.950:1</text>
<text x="12" y="253.3">背面保留可拆电池盖、三翼固定件和腕带孔，上缘区分 Game Pak 卡槽与六触点 EXT。 图中尺寸单位统一为 mm，数字对应当前模型的几何和坐标。公开整体尺寸已注明来源，局部近似数字不能用作制造公差或真实电子规格。</text>
<text x="12" y="258.6">底部按原版手册排列电源滑块、3.5 mm 耳机口和音量轮；不加入 USB 或内置充电接口。 爆炸位移用于区分装配层，缩放视图不会改变尺寸数字。每个零件编号都可在组件清单中检索，重新修改模型后应同步重建这些图纸。</text>
</g>
</svg>
